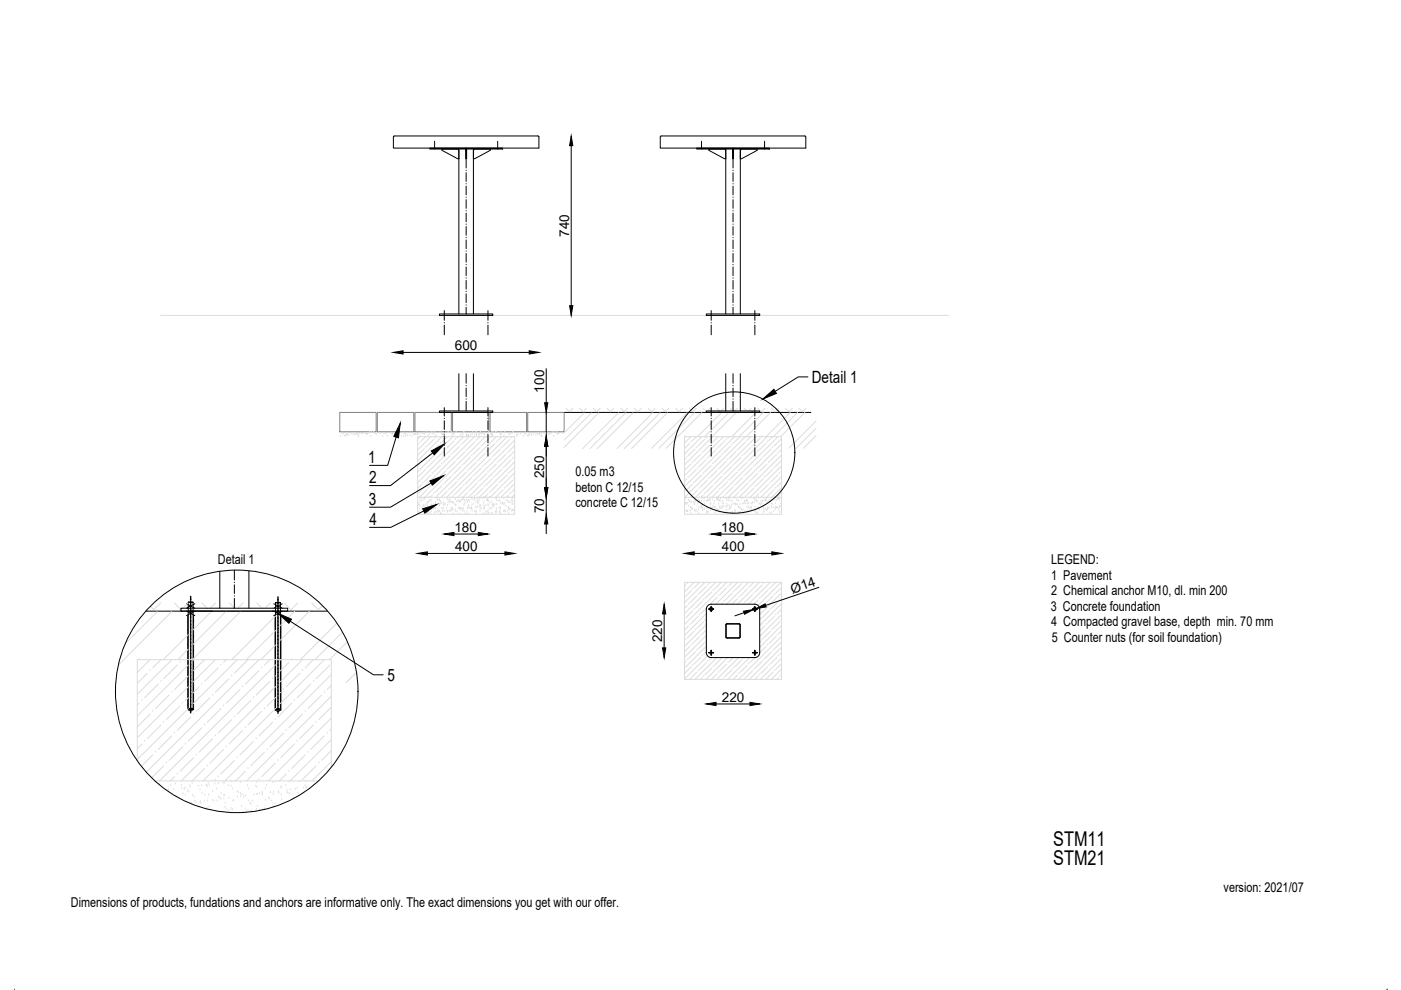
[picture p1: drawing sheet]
<svg xmlns="http://www.w3.org/2000/svg" width="297mm" height="210mm" viewBox="0 0 297 210" stroke-linecap="round" stroke-linejoin="round" font-family="sans-serif">
<!-- layer: 0 -->
<g fill="none" stroke="#dcdcdc" stroke-width=".21">
<path d="M88.8 94l-.3 .3M89.1 93.7h.1M89.1 98.4l-.6 .5M89.1 92.6l-.6 .5M89.3 98.1h.1M89.9 95.2l-1.4 1.4M90.2 94.9h.1M90.2 99.5l-1.4 1.5M90.2 92.6l-.9 .9M90.5 99.2h.1M91.1 96.3l-1.5 1.5M91.4 96.1h.1"/>
<path d="M91.4 92.6l-2.9 2.8M91.9 93.2l-1.4 1.4M92.2 92.9h.1M92.2 97.5l-1.4 1.4M92.5 97.2h.1M92.5 92.6h.1M93.1 94.3l-1.4 1.5M93.4 94h.1M93.4 98.7l-1.5 1.4M93.7 98.4h.1M93.7 92.6l-5.2 5.1M94.3 95.5l-1.5 1.4"/>
<path d="M94.5 95.2h.1M94.5 99.8l-1.4 1.4M94.8 99.5h.1M94.8 92.6l-1.1 1.1M95.4 96.6l-1.4 1.5M95.7 96.3h.1M96 92.6l-7.5 7.4M96.3 93.5l-1.5 1.4M96.6 93.2h.1M96.6 97.8l-1.5 1.4M96.9 97.5h.1M97.1 92.6l-.2 .3"/>
<path d="M97.4 94.6l-1.4 1.5M97.7 94.3h.1M97.7 98.9l-1.4 1.5M98 98.7h.1M98.3 92.6l-9.8 9.7M98.6 95.8l-1.5 1.4M98.9 95.5h.1M99.2 99.8h.1M99.4 92.6l-1.4 1.4M99.7 96.9l-1.4 1.5M100 96.6h.1M100.6 93.7l-1.4 1.5"/>
<path d="M100.6 92.6l-12.1 12.1M100.9 93.5h.1M100.9 98.1l-1.5 1.4M101.2 97.8h.1M101.8 94.9l-1.5 1.4M101.8 92.6l-.6 .6M102 94.6h.1M102 99.2l-1.4 1.5M102.3 98.9h.1M102.9 96.1l-1.4 1.4M102.9 92.6l-12.8 12.8M103.2 95.8h.1"/>
<path d="M103.8 92.9l-1.5 1.4M104.1 92.6h.1M104.1 97.2l-1.5 1.5M104.4 96.9h.1M104.9 94l-1.4 1.5M105.2 93.7h.1M105.2 98.4l-1.4 1.4M105.2 92.6l-12.8 12.8M105.5 98.1h.1M106.1 95.2l-1.5 1.4M106.4 94.9h.1M106.4 99.5l-1.5 1.5"/>
<path d="M106.4 92.6l-.9 .9M106.7 99.2h.1M107.2 96.3l-1.4 1.5M107.5 96.1h.1M107.5 92.6l-12.8 12.8M108.1 93.2l-1.4 1.4M108.4 92.9h.1M108.4 97.5l-1.4 1.4M108.7 97.2h.1M108.7 92.6h.1M109.1 93.3l-12.1 12.1M109.1 95.6l-9.8 9.8"/>
<path d="M109.1 97.9l-7.5 7.5M109.1 94.5l-1.3 1.3M109.1 96.8l-.1 .1M109.1 99.1l-1 1M145.3 92.6h.1M145.3 97.2l-.2 .2M145.6 96.9h.1M146.2 94l-1.1 1.1M146.5 93.7h.1M146.5 98.4l-1.4 1.3M146.5 92.6l-1.4 1.3M146.8 98.1h.1"/>
<path d="M147.3 95.2l-1.4 1.4M147.6 94.9h.1M147.6 99.5l-1.4 1.5M147.6 92.6l-.8 .9M147.9 99.2h.1M148.5 96.3l-1.4 1.5M148.8 96.1h.1M148.8 92.6l-3.7 3.6M149.4 93.2l-1.5 1.4M149.7 92.9h.1M149.7 97.5l-1.5 1.4M149.9 97.2h.1"/>
<path d="M149.9 92.6h.1M150.5 94.3l-1.4 1.5M150.8 94h.1M150.8 98.7l-1.4 1.4M151.1 98.4h.1M151.1 92.6l-6 6M151.7 95.5l-1.5 1.4M152 95.2h.1M152 99.8l-1.5 1.4M152.3 99.5h.1M152.3 92.6l-1.2 1.1M152.8 96.6l-1.4 1.5"/>
<path d="M153.1 96.3h.1M153.4 92.6l-8.3 8.3M153.7 93.5l-1.4 1.4M154 93.2h.1M154 97.8l-1.5 1.4M154.3 97.5h.1M154.6 92.6l-.3 .3M154.9 94.6l-1.5 1.5M155.1 94.3h.1M155.1 98.9l-1.4 1.5M155.4 98.7h.1M155.7 92.6l-10.6 10.6"/>
<path d="M156 95.8l-1.4 1.4M156.3 95.5h.1M156.6 99.8h.1M156.9 92.6l-1.5 1.4M157.2 96.9l-1.5 1.5M157.4 96.6h.1M158 93.7l-1.4 1.5M158 92.6l-12.8 12.8M158.3 93.5h.1M158.3 98.1l-1.4 1.4M158.6 97.8h.1M159.2 94.9l-1.5 1.4"/>
<path d="M159.2 92.6l-.6 .6M159.5 94.6h.1M159.5 99.2l-1.5 1.5M159.8 98.9h.1M160.3 96.1l-1.4 1.4M160.3 92.6l-12.8 12.8M160.6 95.8h.1M161.2 92.9l-1.4 1.4M161.5 92.6h.1M161.5 97.2l-1.5 1.5M161.8 96.9h.1M162.4 94l-1.5 1.5"/>
<path d="M162.6 93.7h.1M162.6 98.4l-1.4 1.4M162.6 92.6l-12.8 12.8M162.9 98.1h.1M163.5 95.2l-1.4 1.4M163.8 94.9h.1M163.8 99.5l-1.4 1.5M163.8 92.6l-.9 .9M164.1 99.2h.1M164.7 96.3l-1.5 1.5M165 96.1h.1M165 92.6l-12.9 12.8"/>
<path d="M165.5 93.2l-1.4 1.4M165.7 94.2l-11.3 11.2M165.7 96.5l-9 8.9M165.7 98.8l-6.7 6.6M165.7 95.3l-.5 .5M165.7 97.6l-1.3 1.3M165.7 99.9l-.2 .2M89.3 102.7l-.8 .8M89.6 102.4h.1M90.5 103.8l-1.4 1.5M90.8 103.6h.1M91.4 100.7l-1.5 1.4"/>
<path d="M91.7 100.4h.1M91.7 105l-.5 .4M91.9 104.7h.1M92.5 101.8l-1.4 1.5M92.8 101.5h.1M93.7 103l-1.5 1.4M94 102.7h.1M94.8 104.1l-1.3 1.3M95.1 103.8h.1M95.7 101l-1.4 1.4M96 100.7h.1M96 105.3l-.2 .1"/>
<path d="M96.3 105h.1M96.9 102.1l-1.5 1.5M97.1 101.8h.1M98 103.3l-1.4 1.4M98.3 103h.1M98.9 100.1l-1.5 1.4M99.2 104.4l-1.1 1M99.4 104.1h.1M100 101.2l-1.4 1.5M100.3 101h.1M100.6 105.3h.1M101.2 102.4l-1.5 1.4"/>
<path d="M101.5 102.1h.1M102.3 103.6l-1.4 1.4M102.6 103.3h.1M103.2 100.4l-1.4 1.4M103.5 100.1h.1M103.5 104.7l-.7 .7M103.8 104.4h.1M104.4 101.5l-1.5 1.5M104.6 101.2h.1M105.5 102.7l-1.4 1.4M105.8 102.4h.1M106.7 103.8l-1.5 1.5"/>
<path d="M107 103.6h.1M107.5 100.7l-1.4 1.4M107.8 100.4h.1M107.8 105l-.4 .4M108.1 104.7h.1M108.7 101.8l-1.5 1.5M109 101.5h.1M109.1 100.2l-5.2 5.2M109.1 102.6l-2.9 2.8M109.1 104.9l-.6 .5M109.1 103.7l-.7 .7M145.6 101.5l-.5 .5"/>
<path d="M145.9 101.2h.1M146.8 102.7l-1.5 1.4M147.1 102.4h.1M147.9 103.8l-1.4 1.5M148.2 103.6h.1M148.8 100.7l-1.5 1.4M149.1 100.4h.1M149.1 105l-.5 .4M149.4 104.7h.1M149.9 101.8l-1.4 1.5M150.2 101.5h.1M151.1 103l-1.4 1.4"/>
<path d="M151.4 102.7h.1M152.3 104.1l-1.4 1.3M152.5 103.8h.1M153.1 101l-1.4 1.4M153.4 100.7h.1M153.4 105.3l-.1 .1M153.7 105h.1M154.3 102.1l-1.5 1.5M154.6 101.8h.1M155.4 103.3l-1.4 1.4M155.7 103h.1M156.3 100.1l-1.4 1.4"/>
<path d="M156.6 104.4l-1 1M156.9 104.1h.1M157.4 101.2l-1.4 1.5M157.7 101h.1M158 105.3h.1M158.6 102.4l-1.4 1.4M158.9 102.1h.1M159.8 103.6l-1.5 1.4M160 103.3h.1M160.6 100.4l-1.4 1.4M160.9 100.1h.1M160.9 104.7l-.7 .7"/>
<path d="M161.2 104.4h.1M161.8 101.5l-1.5 1.5M162.1 101.2h.1M162.9 102.7l-1.4 1.4M163.2 102.4h.1M164.1 103.8l-1.5 1.5M164.4 103.6h.1M165 100.7l-1.5 1.4M165.2 100.4h.1M165.2 105l-.4 .4M165.5 104.7h.1M165.7 101.1l-4.4 4.3"/>
<path d="M165.7 103.4l-2.1 2M165.7 102.2l-1 1.1M29.5 139.9h.1M31.8 139.9l-2.7 2.7M34.1 139.9l-1.7 1.7M36.4 139.9l-7.3 7.3M38.7 139.9h.1M41.1 139.9l-.2 .1M43.4 139.9l-2.4 2.3M45.7 139.9l-4.8 4.7M48 139.9l-.6 .5M50.3 139.9l-9.4 9.3"/>
<path d="M52.6 139.9l-2.9 2.9M54.9 139.9l-23.9 23.8M57.2 139.9l-1.1 1.1M59.5 139.9h.1M61.8 139.9h.1M64.1 139.9l-4.6 4.7M66.5 139.9l-1.8 1.7M68.8 139.9l-9.3 9.3M145.4 135.6h.1M145.4 124.1l-.3 .2M145.7 123.8h.1M145.7 139.9h.1"/>
<path d="M145.7 128.4l-.6 .6M146 128.1h.1M146 132.7l-.9 .9M146.3 132.4h.1M146.3 137l-1.2 1.2M146.6 136.8h.1M146.6 125.2l-1.5 1.4M146.9 124.9h.1M146.9 129.5l-1.5 1.5M147.1 123.5l-2 2M147.1 129.2h.1M147.1 133.9l-1.4 1.4"/>
<path d="M147.4 133.6h.1M147.4 138.2l-1.4 1.4M147.7 137.9h.1M147.7 126.4l-1.4 1.4M148 126.1h.1M148 130.7l-1.4 1.4M148.3 123.5l-1.2 1.1M148.3 130.4h.1M148.3 135l-1.4 1.5M148.6 134.7h.1M148.6 139.3l-1.5 1.5M148.9 139.1h.1"/>
<path d="M148.9 127.5l-1.5 1.5M149.2 127.2h.1M149.2 131.8l-1.5 1.5M149.4 123.5l-4.3 4.3M149.5 131.6h.1M149.5 136.2l-1.5 1.4M149.7 135.9h.1M149.7 124.3l-1.4 1.5M149.8 130.1l-4.7 4.6M149.8 132.4l-4.7 4.6M149.8 134.7l-4.7 4.6M149.8 137l-4.7 4.7"/>
<path d="M149.8 131.3h-.1M149.8 133.6l-.9 .8M149.8 138.2l-.6 .6M149.8 128.9l-1.2 1.2M150 139.1l-4.9 4.9M150 124.1h.1M150.6 123.5l-.3 .3M150.8 139.4l-.5 .5M150.9 125.5l-1.4 1.4M151.2 125.2h.1M151.8 123.5l-6.7 6.6M152 139.4l-4.6 4.6"/>
<path d="M152.1 126.6l-1.5 1.5M152.3 126.4h.1M152.9 123.5l-1.4 1.4M152.9 139.6l-1.4 1.5M153.2 127.8l-.3 .3M153.5 127.5h.1M154.1 123.5l-9 8.9M154.1 124.6l-1.5 1.5M154.3 139.4l-4.6 4.6M154.4 124.3h.1M155.2 123.5l-.6 .6M155.2 125.8l-1.4 1.4"/>
<path d="M155.4 139.4l-.8 .8M155.5 125.5h.1M156.4 123.5l-4.7 4.6M156.4 126.9l-1.2 1.2M156.6 139.4l-4.6 4.6M156.7 126.6h.1M157.2 123.8l-1.4 1.4M157.2 139.9l-1.4 1.5M157.5 139.6h.1M157.5 128.1h.1M157.8 127.8h.1M158.4 124.9l-1.4 1.5"/>
<path d="M158.7 123.5l-4.6 4.6M158.7 124.6h.1M158.9 139.4l-4.6 4.6M159.6 126.1l-1.5 1.4M159.8 123.5l-.8 .8M159.8 125.8h.1M160.1 139.4l-1.1 1.1M160.7 127.2l-.9 .9M161 123.5l-4.6 4.6M161 126.9h.1M161.3 131.3h.1M161.3 135.9l-.2 .2"/>
<path d="M161.6 135.6h.1M161.6 124.1l-1.5 1.4M161.9 123.8h.1M161.9 139.9h.1M161.9 128.4l-.8 .8M162.2 128.1h.1M162.2 132.7l-1.1 1.1M162.4 132.4h.1M162.4 137l-1.3 1.4M162.7 136.8h.1M162.7 125.2l-1.4 1.4M163 124.9h.1"/>
<path d="M163 129.5l-1.4 1.5M163.3 123.5l-4.6 4.6M163.3 129.2h.1M163.3 133.9l-1.4 1.4M163.6 133.6h.1M163.6 138.2l-1.4 1.4M163.9 137.9h.1M163.9 126.4l-1.5 1.4M164.2 126.1h.1M164.2 130.7l-1.5 1.4M164.5 123.5l-1.2 1.1M164.5 130.4h.1"/>
<path d="M164.5 135l-1.5 1.5M164.8 134.7h.1M164.8 139.3l-1.5 1.5M165 139.1h.1M165 127.5l-1.4 1.5M165.3 127.2h.1M165.3 131.8l-1.4 1.5M165.6 123.5l-4.9 4.9M165.6 131.6h.1M165.6 136.2l-1.4 1.4M165.7 125.7l-4.6 4.6M165.7 128l-4.6 4.6"/>
<path d="M165.7 130.3l-4.6 4.6M165.7 132.6l-4.6 4.7M165.7 134.9l-9.1 9.1M165.7 137.2l-6.8 6.8M165.7 139.6l-4.5 4.4M165.7 124.5l-1.2 1.3M165.7 126.9h-.1M165.7 129.2l-.9 .9M165.7 133.8l-.7 .6M165.7 138.4l-.4 .4M29.5 149.1l-.4 .4M30.1 148.5h.1"/>
<path d="M30.1 157.8l-1 .9M30.7 157.2h.1M31.2 142.8l-2.1 2.1M31.8 142.2h.1M31.8 151.4l-2.7 2.7M32.4 150.8h.1M33 159.5h.1M33.5 145.1l-2.8 2.8M34.1 144.5h.1M34.1 153.7l-2.9 2.9M34.7 153.1h.1M35.9 147.4l-2.9 2.9"/>
<path d="M36.4 146.8h.1M36.4 156l-2.9 2.9M37 155.5h.1M37.6 141l-2.9 2.9M38.2 140.4h.1M38.2 149.7l-2.9 2.9M38.7 149.1h.1M38.7 158.3l-2.8 2.9M39.3 157.8h.1M39.9 143.3l-2.9 2.9M39.9 141l-10.8 10.8M39.9 145.6l-10.8 10.8"/>
<path d="M39.9 147.9l-.6 .6M39.9 150.2l-10.8 10.8M40.5 152l-2.9 2.9M41 151.4h.1M42.2 145.6l-1.3 1.3M42.8 145.1h.1M42.8 154.3l-2.9 2.9M43.4 153.7h.1M44.5 147.9l-2.9 2.9M45.1 147.4h.1M45.1 156.6l-2.9 2.9M45.7 156h.1"/>
<path d="M46.2 141.6l-2.8 2.9M46.8 141h.1M46.8 150.3l-2.9 2.8M47.4 149.7h.1M47.4 158.9l-2.9 2.9M48 158.3h.1M48.6 143.9l-2.9 2.9M49.1 143.3h.1M49.1 152.6l-2.9 2.9M49.7 152h.1M50.9 146.2l-2.9 2.9M51.4 145.6h.1"/>
<path d="M51.4 154.9l-2.8 2.9M52 154.3h.1M53.2 148.5l-2.9 2.9M53.7 147.9h.1M53.7 157.2l-2.8 2.9M54.3 156.6h.1M54.9 142.2l-2.9 2.9M55.5 141.6h.1M55.5 150.8l-2.9 2.9M56.1 150.3h.1M56.1 159.5l-2.9 2.9M56.6 158.9h.1"/>
<path d="M57.2 144.5l-2.9 2.9M57.8 143.9h.1M57.8 153.1l-2.9 2.9M58.4 152.6h.1M58.4 141l-24.6 24.6M58.4 145.6l-20 20M58.4 150.2l-15.3 15.4M58.4 143.3h.1M58.4 147.9l-1.8 1.8M59.5 146.8v.1M60.1 146.2h.1M60.1 155.5l-2.9 2.8"/>
<path d="M60.7 154.9h.1M61.3 140.4l-1.8 1.8M61.8 149.1l-2.9 2.9M62.4 148.5h.1M62.4 157.8l-2.9 2.8M63 157.2h.1M63.6 142.8l-2.9 2.8M64.1 142.2h.1M64.1 151.4l-2.8 2.9M64.7 150.8h.1M65.3 159.5h.1M65.9 145.1l-2.9 2.8"/>
<path d="M66.4 144.5h.1M66.4 153.7l-2.8 2.9M67 153.1h.1M68.2 147.4l-2.9 2.9M68.8 146.8h.1M68.8 156l-2.9 2.9M69.3 155.5h.1M69.9 141l-2.9 2.9M70.2 143l-22.5 22.6M70.2 147.6l-17.9 18M70.2 152.2l-13.3 13.4M70.2 156.8l-8.7 8.8"/>
<path d="M70.2 145.3l-.9 .9M70.2 149.9l-2.6 2.7M70.2 154.5l-.3 .4M70.2 159.2l-2 2M145.4 140.2l-.3 .3M146.6 141.4l-1.5 1.4M146.9 141.1h.1M147.7 142.5l-1.4 1.5M148 142.2h.1M148.9 143.7l-.4 .3M149.2 143.4h.1M149.7 140.5l-1.4 1.4"/>
<path d="M150 140.2h.1M150.9 141.7l-1.4 1.4M151.2 141.4h.1M152.1 142.8l-1.3 1.2M152.3 142.5h.1M153.2 144h-.1M153.5 143.7h.1M154.1 140.8l-1.5 1.4M154.4 140.5h.1M155.2 141.9l-1.4 1.5M155.5 141.7h.1M156.4 143.1l-1 .9"/>
<path d="M156.7 142.8h.1M157.8 144h.1M158.4 141.1l-1.4 1.4M158.7 140.8h.1M159.6 142.2l-1.5 1.5M159.8 141.9h.1M160.7 143.4l-.6 .6M161 143.1h.1M161.6 140.2l-1.5 1.5M162.7 141.4l-1.4 1.4M163 141.1h.1M163.9 142.5l-1.5 1.5"/>
<path d="M164.2 142.2h.1M165 143.7l-.3 .3M165.3 143.4h.1M165.7 141.9l-2.2 2.1M165.7 140.7l-1.2 1.2M165.7 143l-.1 .1M32.4 160.1l-2.4 2.4M34.7 162.4l-2.5 2.5M35.3 161.8h.1M37 164.7l-.9 .9M37.6 164.1h.1M41 160.6l-2.8 2.9"/>
<path d="M41.6 160.1h.1M43.4 163l-2.7 2.6M43.9 162.4h.1M45.7 165.3l-.3 .3M46.2 164.7h.1M49.7 161.2l-2.9 2.9M50.3 160.6h.1M52 163.5l-2 2.1M52.6 163h.1M54.9 165.3h.1M58.4 161.8l-2.9 2.9M58.9 161.2h.1"/>
<path d="M60.7 164.1l-1.5 1.5M61.3 163.5h.1M64.7 160.1l-2.9 2.9M67 162.4l-2.9 2.9M67.6 161.8h.1M70.2 161.5l-4.1 4.1"/>
</g>
<!-- layer: SRAFY -->
<g fill="none" stroke="#dcdcdc" stroke-width=".21">
<path d="M72.2 92.6h.1M72.6 91.8h.1M72.7 92.1h.1M72.7 91.9h.1M73.1 92.5h.1M73.3 92.4h.1M73.4 91.9h.1M73.4 92.4h.1M73.7 92.1h.1M74 92.3h.1M74.4 92h.1M74.9 92.2h.1"/>
<path d="M75.2 92.2h.1M75.3 91.9h.1M75.5 91.9h.1M75.7 92.1h.1M75.9 92.5h.1M76 92.6h.1M76.2 92h.1M76.6 92h.1M77 91.9h.1M77.5 91.9h.1M77.8 92.1h.1M77.8 92h.1"/>
<path d="M77.9 91.9h.1M78 92h.1M78.4 91.8h.1M78.6 92.5h.1M78.7 91.7h.1M79.2 91.6h.1M79.5 91.9h.1M79.6 92h.1M79.8 92.1h.1M80.5 92h.1M81.2 92.6h.1M81.3 91.9h.1"/>
<path d="M81.6 91.9h.1M81.8 92.1h.1M82.2 92.6h.1M83 92h.1M83.1 92h.1M83.3 92.1h.1M83.6 91.9h.1M83.9 92.1h.1M83.9 92.5h.1M84.7 91.9h.1M85.1 92.6h.1M85.6 92.5h.1"/>
<path d="M85.6 91.9h.1M85.8 92h.1M85.9 92.1h.1M86 92.4h.1M86.3 92.4h.1M86.4 91.9h.1M86.9 92.3h.1M87.3 92.5h.1M87.7 91.9h.1M87.8 92.2h.1M87.9 92.1h.1M88.1 92.2h.1"/>
<path d="M88.1 91.9h.1M88.4 92.1h.1M88.5 92.2h.1M88.6 92.1h.1M89 92.5h.1M89.5 92h.1M89.7 91.9h.1M89.9 91.9h.1M89.9 91.8h.1M90 92.1h.1M90.4 91.9h.1M90.5 91.6h.1"/>
<path d="M90.7 92.5h.1M91.1 92.1h.1M91.3 91.7h.1M91.6 91.8h.1M91.6 91.7h.1M91.7 91.9h.1M92 92.1h.1M92.2 91.6h.1M92.5 92.4h.1M93.3 91.8h.1M93.7 92.1h.1M93.8 91.9h.1"/>
<path d="M93.8 92.2h.1M94 92.1h.1M94.2 92.4h.1M95 91.7h.1M95.6 91.6h.1M95.7 91.7h.1M95.8 91.9h.1M95.9 92.4h.1M96.1 92.1h.1M96.3 92.2h.1M96.7 91.7h.1M97.6 92.3h.1"/>
<path d="M97.8 91.9h.1M98 92.5h.1M98.1 92.1h.1M98.3 91.6h.1M98.4 91.7h.1M98.9 92.4h.1M98.9 92.2h.1M99.1 92.3h.1M99.3 92.4h.1M99.3 92.3h.1M99.8 92.3h.1M99.9 91.9h.1"/>
<path d="M100.1 92.1h.1M100.2 91.7h.1M100.7 92.2h.1M100.9 91.6h.1M101 92.3h.1M101 92.2h.1M101 91.8h.1M101.5 92.1h.1M101.6 92.3h.1M101.9 91.6h.1M101.9 91.9h.1M102.2 92.1h.1"/>
<path d="M102.4 92h.1M102.8 92.3h.1M102.8 91.9h.1M103.3 91.9h.1M103.5 91.7h.1M103.6 91.6h.1M103.9 91.9h.1M104.2 91.7h.1M104.2 92.3h.1M104.2 92.1h.1M104.3 92.4h.1M104.5 92.2h.1"/>
<path d="M104.5 91.7h.1M105.1 91.6h.1M105.3 91.6h.1M106 91.9h.1M106.1 92.2h.1M106.2 91.7h.1M106.2 92.1h.1M106.3 91.8h.1M106.8 92.4h.1M107 91.6h.1M107.9 92.2h.1M108 91.9h.1"/>
<path d="M108.3 92.1h.1M108.7 91.6h.1M108.8 91.8h.1M109.5 92.4h.1M109.6 92.5h.1M109.6 92.2h.1M110 91.9h.1M110.3 92.1h.1M110.9 92.5h.1M111.3 92.2h.1M111.4 91.8h.1M111.5 91.9h.1"/>
<path d="M111.8 92.4h.1M112.1 91.9h.1M112.1 92.4h.1M112.2 92.4h.1M112.3 92.1h.1M112.7 92.3h.1M113.1 92.1h.1M113.6 92.2h.1M113.9 92.1h.1M114.1 91.9h.1M114.4 92.1h.1M114.5 92.1h.1"/>
<path d="M114.7 92.5h.1M114.8 92.1h.1M114.8 92.6h.1M115.3 92h.1M115.7 91.9h.1M116.1 91.9h.1M116.2 91.8h.1M116.4 92h.1M116.4 92.1h.1M116.7 91.9h.1M116.8 92h.1M117.1 91.7h.1"/>
<path d="M117.4 92.5h.1M117.4 91.7h.1M118 91.6h.1M118.2 91.9h.1M118.2 92h.1M118.4 92h.1M119.3 91.9h.1M119.6 87.6h.1M120 86.6l.7 .7 .7-.7M122.9 86.6l.7 .7 .7-.7M123.8 87.6l-4.2 4.2M125.4 87.6l-5.8 5.7"/>
<path d="M125.8 86.6l.7 .7 .7-.7M126.9 87.6l-7.3 7.3M128.7 86.6l.7 .7 .8-.7M131.1 87.5l-7.6 7.6M131.6 86.6l.7 .7 .8-.7M132.7 87.5l-7.6 7.6M134.2 87.5l-7.6 7.6M134.5 86.6l.7 .7 .8-.7M137.4 86.6l.8 .7 .7-.7M138.4 87.5l-7.6 7.6M139.9 87.5l-7.5 7.6M140.3 86.6l.8 .7 .7-.7"/>
<path d="M141.5 87.5l-7.6 7.6M143.2 86.6l.8 .7 .7-.7M145.7 87.5l-7.6 7.6M146.2 86.6l.7 .7 .7-.7M147.2 87.5l-7.5 7.6M148.8 87.5l-7.6 7.6M149.1 86.6l.7 .7 .7-.7M152 86.6l.7 .7 .7-.7M153 87.5l-5.1 5.1M154.5 87.5l-5.1 5.1M154.9 86.6l.7 .7 .7-.7M156.1 87.5l-5.1 5.1"/>
<path d="M157.8 86.6l.7 .7 .7-.7M160.3 87.5l-5.2 5.1M160.7 86.6l.7 .7 .8-.7M161.8 87.5l-5.1 5.1M163.4 87.5l-5.2 5.1M163.6 86.6l.7 .7 .8-.7M166.5 86.6l.7 .7 .8-.7M167.6 87.5l-5.2 5.1M169.1 87.5l-5.1 5.1M169.4 86.6l.8 .7 .7-.7M170.6 87.4l-5.1 5.2M173 89.3l-5.7 5.7"/>
<path d="M173 90.8l-4.2 4.2M173 92.4l-2.7 2.6M88.8 107h.1M88.8 108.6h.1M88.8 106.7h.1M88.9 107.4h.1M88.9 107.9h.1M88.9 107.1h.1M89 106.1h.1M89.1 105.7h.1M89.3 106.3h.1M89.4 107.7h.1"/>
<path d="M89.5 105.7h.1M89.6 107.8h.1M89.7 106h.1M89.7 107.3h.1M89.8 107.3h.1M89.8 108.5h.1M89.9 108h.1M90 105.6h.1M90.1 105.9h.1M90.1 107.3h.1M90.1 108.3h.1M90.2 108.4h.1"/>
<path d="M90.3 107h.1M90.3 108.9h.1M90.6 106.6h.1M90.6 107.2h.1M90.6 107.9h.1M90.7 108.9h.1M90.7 106.5h.1M90.8 108.9h.1M90.8 108.6h.1M90.8 106.6h.1M90.9 105.5h.1M91.1 106.1h.1"/>
<path d="M91.2 108.8h.1M91.4 106.3h.1M91.4 106h.1M91.4 107.1h.1M91.4 107.3h.1M91.5 108.5h.1M91.5 107.1h.1M91.6 107.8h.1M91.8 107h.1M91.9 108h.1M92.1 107.7h.1M92.1 108.7h.1"/>
<path d="M92.2 107.8h.1M92.3 106.6h.1M92.3 107h.1M92.4 107.8h.1M92.4 107h.1M92.4 108.7h.1M92.7 105.9h.1M92.8 108.3h.1M92.8 106h.1M92.9 108.6h.1M93 108.6h.1M93.1 106.1h.1"/>
<path d="M93.2 105.9h.1M93.2 107.2h.1M93.2 108.5h.1M93.3 106.9h.1M93.4 106.5h.1M93.4 106.3h.1M93.4 108.9h.1M93.5 109h.1M93.6 106.8h.1M93.6 107.8h.1M93.9 108.5h.1M93.9 108h.1"/>
<path d="M94 106.6h.1M94 107.9h.1M94 107.1h.1M94.1 106.7h.1M94.1 107.2h.1M94.2 108.4h.1M94.4 106.9h.1M94.7 107.7h.1M94.7 108.4h.1M94.9 105.9h.1M94.9 107.2h.1M94.9 108.6h.1"/>
<path d="M94.9 108.4h.1M95 106.6h.1M95.2 106.1h.1M95.3 105.9h.1M95.4 106.6h.1M95.4 108.3h.1M95.4 106.3h.1M95.5 108.4h.1M95.6 108.2h.1M95.7 107.8h.1M95.7 106.5h.1M95.8 107.8h.1"/>
<path d="M95.9 106.5h.1M96 107.9h.1M96 108.2h.1M96 106.5h.1M96.1 109h.1M96.1 106.6h.1M96.4 106.9h.1M96.5 108.1h.1M96.5 105.9h.1M96.6 107.2h.1M96.6 108.4h.1M96.7 107.2h.1"/>
<path d="M96.8 106.4h.1M96.9 108.6h.1M97.1 106.3h.1M97.2 106.1h.1M97.3 107.8h.1M97.4 108h.1M97.4 107.9h.1M97.5 106.5h.1M97.5 106.3h.1M97.5 107.8h.1M97.5 109h.1M97.6 106.3h.1"/>
<path d="M97.7 107.8h.1M97.7 108h.1M98 106h.1M98 107.9h.1M98 108.4h.1M98.1 106.1h.1M98.2 107.9h.1M98.3 105.9h.1M98.3 107.1h.1M98.4 108.4h.1M98.5 106.9h.1M98.5 106.2h.1"/>
<path d="M98.6 106.6h.1M98.7 109h.1M98.9 106.1h.1M99 108.6h.1M99.1 106.5h.1M99.1 107.8h.1M99.2 107.8h.1M99.2 109h.1M99.2 106.1h.1M99.3 107.2h.1M99.4 106h.1M99.4 107.3h.1"/>
<path d="M99.5 107.7h.1M99.5 106.3h.1M99.7 107.8h.1M100 107.8h.1M100 107.7h.1M100 105.8h.1M100 107.9h.1M100 105.5h.1M100 107.1h.1M100.1 108.4h.1M100.3 105.9h.1M100.5 106.9h.1"/>
<path d="M100.6 106h.1M100.6 105.9h.1M100.6 108.4h.1M100.8 108.5h.1M100.9 107.5h.1M100.9 106.5h.1M100.9 107.7h.1M101 109h.1M101 108.6h.1M101.2 105.8h.1M101.2 107.5h.1M101.3 106.1h.1"/>
<path d="M101.3 106.6h.1M101.4 106.7h.1M101.5 106.3h.1M101.7 105.8h.1M101.7 107.1h.1M101.8 107.4h.1M101.8 108.4h.1M101.8 107.8h.1M101.9 107.2h.1M102 105.7h.1M102.1 107.9h.1M102.4 109h.1"/>
<path d="M102.4 105.7h.1M102.5 106.9h.1M102.6 105.5h.1M102.6 107.8h.1M102.6 106.4h.1M102.6 107.7h.1M102.6 107.3h.1M102.7 108.9h.1M102.7 108h.1M102.9 105.6h.1M103 107.3h.1M103 108.6h.1"/>
<path d="M103.2 106h.1M103.2 108.9h.1M103.3 108.5h.1M103.3 106.1h.1M103.3 106.2h.1M103.4 105.8h.1M103.5 107h.1M103.5 107.2h.1M103.5 108.3h.1M103.6 106.3h.1M103.6 108.9h.1M103.8 105.5h.1"/>
<path d="M103.8 107.8h.1M103.9 106.7h.1M104.1 107.9h.1M104.1 108.8h.1M104.3 106.4h.1M104.3 107.7h.1M104.4 109h.1M104.4 107.1h.1M104.6 106.9h.1M104.6 107.3h.1M104.7 107.4h.1M104.7 107h.1"/>
<path d="M105 108.7h.1M105.1 108.6h.1M105.2 105.8h.1M105.2 105.5h.1M105.2 107h.1M105.2 108.3h.1M105.2 107.9h.1M105.3 107h.1M105.3 105.6h.1M105.3 106.1h.1M105.3 108.6h.1M105.6 106.3h.1"/>
<path d="M105.8 107.8h.1M105.9 106.1h.1M105.9 108.6h.1M105.9 108.5h.1M106 108.6h.1M106 106.4h.1M106.1 107.6h.1M106.1 108.9h.1M106.1 107.9h.1M106.2 106.8h.1M106.5 106.8h.1M106.5 106.7h.1"/>
<path d="M106.6 106.9h.1M106.6 106.8h.1M106.8 108.5h.1M106.8 105.8h.1M106.9 107h.1M106.9 108.3h.1M107 106.7h.1M107.1 108.4h.1M107.1 108.6h.1M107.2 107.3h.1M107.4 106.1h.1M107.6 106.3h.1"/>
<path d="M107.6 108.3h.1M107.7 106.4h.1M107.8 107.6h.1M107.8 108.9h.1M107.8 105.5h.1M107.9 107.9h.1M107.9 107.7h.1M107.9 106.6h.1M108 108h.1M108.2 107.9h.1M108.3 106.6h.1M108.5 106.1h.1"/>
<path d="M108.5 108.2h.1M108.5 108.6h.1M108.6 105.7h.1M108.6 106.2h.1M108.6 106.9h.1M108.6 107h.1M108.7 108.2h.1M108.8 106.5h.1M108.9 108.2h.1M145.2 106.8h.1M145.2 106.9h.1M145.3 106.7h.1"/>
<path d="M145.4 105.8h.1M145.5 106.8h.1M145.5 107.1h.1M145.5 108.4h.1M145.5 108.3h.1M145.8 108.5h.1M145.8 106.7h.1M145.8 108.4h.1M146 106h.1M146 107.3h.1M146.3 106.2h.1M146.3 106.4h.1"/>
<path d="M146.4 108.3h.1M146.4 107.7h.1M146.4 108.9h.1M146.5 107.7h.1M146.6 106.6h.1M146.7 105.5h.1M146.7 107.9h.1M146.8 108h.1M146.8 107.9h.1M147 106.5h.1M147.2 105.8h.1M147.2 107h.1"/>
<path d="M147.2 108.2h.1M147.3 106.9h.1M147.3 108.3h.1M147.3 106.1h.1M147.4 108.5h.1M147.4 106.2h.1M147.5 106.5h.1M147.6 108.2h.1M147.8 108.5h.1M148 106.7h.1M148 106.4h.1M148 106h.1"/>
<path d="M148.1 107.7h.1M148.1 108.9h.1M148.1 108.1h.1M148.3 106.2h.1M148.4 106.4h.1M148.6 107.7h.1M148.6 107.3h.1M148.7 106.3h.1M148.8 107.5h.1M148.8 107.9h.1M148.9 105.7h.1M148.9 107h.1"/>
<path d="M149 108.3h.1M149 108h.1M149.3 105.5h.1M149.3 106.2h.1M149.3 106.8h.1M149.3 108h.1M149.3 107.9h.1M149.4 105.7h.1M149.8 106.3h.1M149.8 107.6h.1M149.8 108.5h.1M149.9 108.9h.1"/>
<path d="M149.9 107.9h.1M150 106.2h.1M150 108.6h.1M150.1 106h.1M150.1 108.7h.1M150.2 106.1h.1M150.3 106.2h.1M150.5 106.1h.1M150.6 105.7h.1M150.6 107.7h.1M150.6 106.8h.1M150.6 107h.1"/>
<path d="M150.7 108.3h.1M150.7 106.9h.1M150.8 107.7h.1M150.9 107.8h.1M151 106h.1M151.1 107.7h.1M151.3 107.4h.1M151.3 106.8h.1M151.5 106.3h.1M151.5 107.6h.1M151.6 108.8h.1M151.6 107.6h.1"/>
<path d="M151.9 108.5h.1M151.9 105.6h.1M151.9 105.9h.1M151.9 108h.1M152.1 108.1h.1M152.1 106h.1M152.3 105.9h.1M152.3 105.7h.1M152.4 106.2h.1M152.4 106.9h.1M152.4 108.2h.1M152.5 107.5h.1"/>
<path d="M152.6 106.2h.1M152.6 107.7h.1M152.6 108.6h.1M152.7 106.3h.1M152.8 105.8h.1M152.9 107.5h.1M152.9 107.8h.1M153.2 106.3h.1M153.2 107.6h.1M153.2 108.9h.1M153.3 106.8h.1M153.4 106.8h.1"/>
<path d="M153.4 107.4h.1M153.7 105.7h.1M153.9 108.5h.1M153.9 107.4h.1M154 109h.1M154 107.5h.1M154 105.7h.1M154.1 106.9h.1M154.1 108.2h.1M154.1 106h.1M154.3 107.3h.1M154.4 106.2h.1"/>
<path d="M154.5 105.6h.1M154.6 108.1h.1M154.6 107.2h.1M154.7 105.7h.1M154.7 107.7h.1M154.9 108.9h.1M154.9 106.3h.1M154.9 107.8h.1M155 107.5h.1M155 108.8h.1M155.2 107.2h.1M155.2 106.3h.1"/>
<path d="M155.2 108.8h.1M155.2 108.6h.1M155.4 108.8h.1M155.4 106.8h.1M155.7 105.7h.1M155.8 108.8h.1M155.8 106.9h.1M155.8 108.2h.1M155.9 106.8h.1M155.9 108.5h.1M156 107h.1M156.2 106h.1"/>
<path d="M156.4 107h.1M156.4 106.2h.1M156.6 107.5h.1M156.6 106.2h.1M156.6 108.7h.1M156.7 107.5h.1M156.7 107.7h.1M156.7 108.8h.1M156.9 106.9h.1M157 107.8h.1M157 108.6h.1M157.2 105.7h.1"/>
<path d="M157.2 108.1h.1M157.3 108.2h.1M157.4 106.8h.1M157.5 105.6h.1M157.5 108.5h.1M157.5 106.9h.1M157.6 108.1h.1M157.8 106.8h.1M157.8 106.3h.1M157.9 108.7h.1M158 106.4h.1M158 108.5h.1"/>
<path d="M158.1 106.8h.1M158.2 106h.1M158.3 106.3h.1M158.3 107.5h.1M158.4 108.8h.1M158.4 108.4h.1M158.5 106.2h.1M158.5 106.9h.1M158.7 106.7h.1M158.7 107.7h.1M158.7 108.4h.1M159 107.8h.1"/>
<path d="M159.2 107.5h.1M159.2 105.6h.1M159.2 106.8h.1M159.3 108.3h.1M159.3 108.1h.1M159.3 107.6h.1M159.5 106.8h.1M159.6 106.6h.1M159.8 105.7h.1M159.9 108.1h.1M159.9 106.5h.1M159.9 105.8h.1"/>
<path d="M160 108.5h.1M160.1 106.2h.1M160.1 107.5h.1M160.2 108.7h.1M160.2 108.2h.1M160.2 106h.1M160.4 106.5h.1M160.5 106.3h.1M160.5 108.2h.1M160.5 106.2h.1M160.5 108.7h.1M160.6 108.8h.1"/>
<path d="M160.8 107.7h.1M160.9 105.6h.1M160.9 106.8h.1M160.9 108.1h.1M161 108.1h.1M161 107.8h.1M161.1 106.9h.1M161.3 107h.1M161.3 106.4h.1M161.5 106.8h.1M161.7 106.3h.1M161.8 106.2h.1"/>
<path d="M161.8 107.4h.1M161.8 107.6h.1M161.9 108.7h.1M161.9 108h.1M162 108.5h.1M162.2 106.2h.1M162.3 107.9h.1M162.3 106h.1M162.4 105.8h.1M162.5 108.2h.1M162.5 106.2h.1M162.6 108.3h.1"/>
<path d="M162.6 105.5h.1M162.7 106.8h.1M162.7 108h.1M162.8 107.8h.1M162.8 107.6h.1M163.1 106.1h.1M163.1 107.8h.1M163.1 106.4h.1M163.2 108.8h.1M163.2 106.5h.1M163.4 106.1h.1M163.5 106.2h.1"/>
<path d="M163.5 107.4h.1M163.5 108.7h.1M163.5 106.8h.1M163.7 107.7h.1M163.8 107h.1M163.9 106h.1M164 107.7h.1M164.1 108.5h.1M164.3 106h.1M164.3 105.5h.1M164.4 106.8h.1M164.4 108h.1"/>
<path d="M164.4 107.6h.1M164.5 107.6h.1M164.6 107.7h.1M164.6 106.2h.1M164.8 105.9h.1M164.8 107.6h.1M165.1 105.8h.1M165.1 107.8h.1M165.1 108.2h.1M165.2 105.8h.1M165.2 105.9h.1M165.2 106.1h.1"/>
<path d="M165.3 107.4h.1M165.3 108.6h.1M165.4 107.5h.1M165.6 106.8h.1M165.7 105.8h.1M33.3 129.7l-6.7 6.8M34.1 127.8l-1.5 1.5-.7-.8M36.4 129.7l-11.3 11.3M37 127.8l1.4 1.4M39.9 127.8l-1.1 1.2M39.9 134.6l-5.3 5.3M39.9 137.7l-2.2 2.2"/>
<path d="M42.8 127.8l1.1 1.2M44.8 129.7l-3.9 3.8M45.7 127.8l-1.1 1.2M47.9 129.7l-7 6.9M48.6 127.8l1.1 1.2M51 129.7l-10.1 10M51.5 127.8l-1.1 1.2M54.4 127.8l1.2 1.2M57.3 127.8l-1.1 1.2M58.4 130.6l-9.3 9.3M58.4 133.7l-6.2 6.2M58.4 136.8l-3.1 3.1"/>
<path d="M60.3 127.8l1.4 1.5 1.5-1.5M62.5 129.6l-3 3.1M65.6 129.6l-6.1 6.1M66.1 127.8l1.4 1.5 .9-.9M71.4 132.1l-7.7 7.8M72.6 134l-5.8 5.9M73.7 136.1l-3.9 3.8M75.6 142.5l-2.2 2.2M33.9 166.2h.1M35.6 167.5h.1M35.7 167.5h.1M36.2 166.6h.1"/>
<path d="M36.8 167.4h.1M37.2 166.2h.1M37.3 168.8h.1M38.5 166.5h.1M38.6 167.2h.1M38.8 168.2h.1M39.1 167.4h.1M39.2 167.1h.1M39.3 168.6h.1M39.8 167.7h.1M40 167.9h.1M40.2 166.6h.1"/>
<path d="M40.3 166.9h.1M40.4 170.3h.1M40.7 166.1h.1M40.8 168.6h.1M41.2 169h.1M41.3 169.9h.1M41.5 170.1h.1M42.1 166.7h.1M42.4 167.4h.1M42.5 170.2h.1M42.5 169.9h.1M42.7 170.4h.1"/>
<path d="M42.8 166.6h.1M42.8 168.2h.1M43.3 169.9h.1M43.4 168.6h.1M43.7 166.6h.1M43.8 166.5h.1M43.8 171.4h.1M43.9 171.5h.1M43.9 166.8h.1M44 169.8h.1M44.2 166.1h.1M44.2 168.6h.1"/>
<path d="M44.3 166.6h.1M44.3 171.1h.1M45 169.7h.1M45.1 167.8h.1M45.4 169.9h.1M45.6 166.2h.1M45.9 167.3h.1M46 169.8h.1M46.3 166.1h.1M46.4 169h.1M46.6 169.2h.1M46.8 169.4h.1"/>
<path d="M46.9 168.2h.1M47.3 166h.1M47.5 168.6h.1M47.5 169.4h.1M47.5 166.1h.1M47.6 168.6h.1M47.7 171.1h.1M47.8 170.3h.1M47.9 165.6h.1M48 171.5h.1M48.4 166.6h.1M48.5 171.9h.1"/>
<path d="M48.5 169.2h.1M49 166.7h.1M49.1 171.5h.1M49.1 165.8h.1M49.3 171.7h.1M49.4 167.3h.1M49.4 169.8h.1M49.8 165.7h.1M50.3 167.9h.1M50.3 169h.1M50.5 168.1h.1M51 168.2h.1"/>
<path d="M51 168.9h.1M51 166h.1M51.1 168.5h.1M51.2 171h.1M51.5 172.2h.1M51.5 168.6h.1M51.7 169.1h.1M52 171.5h.1M52.1 168.8h.1M52.2 172.1h.1M52.5 166.6h.1M52.6 171.8h.1"/>
<path d="M52.7 167.3h.1M52.8 169.8h.1M53 170.3h.1M53.2 170.5h.1M53.3 172h.1M53.5 169.8h.1M53.8 168.5h.1M54.2 166.7h.1M54.4 171.6h.1M54.5 165.9h.1M54.5 166.9h.1M54.5 168.4h.1"/>
<path d="M54.6 171h.1M55 171.7h.1M55 168.2h.1M55.6 168.3h.1M55.6 168.6h.1M55.6 168h.1M55.7 171.7h.1M56.1 171.5h.1M56.2 167.1h.1M56.3 169.7h.1M56.5 166.6h.1M56.9 169.2h.1"/>
<path d="M57.1 169.4h.1M57.3 168.1h.1M57.6 169.8h.1M57.8 165.9h.1M57.9 168.5h.1M58 171h.1M58 168h.1M58.3 170.4h.1M58.4 165.8h.1M59.1 167.8h.1M59.1 168.2h.1M59.5 166.8h.1"/>
<path d="M59.6 167.1h.1M59.7 168.6h.1M59.7 169.6h.1M60.6 166.6h.1M60.8 168h.1M60.9 167.6h.1M61.1 168.2h.1M61.3 165.8h.1M61.4 168.3h.1M61.5 167.5h.1M62.2 169.3h.1M62.6 167.4h.1"/>
<path d="M63 167.1h.1M63.2 168.2h.1M63.5 165.7h.1M64.4 167.1h.1M64.7 166.5h.1M64.7 165.8h.1M64.8 166.9h.1M65 167.1h.1M65.1 167h.1"/>
</g>
<!-- layer: POSTAVY ATD -->
<path d="M72 87.4h7.8v4.2h-7.8zM80 87.4h7.7v4.2h-7.7zM88 87.4h7.7v4.2h-7.7zM96 87.4h7.7v4.2h-7.7zM103.9 87.4h7.7v4.2h-7.7zM111.9 87.4h7.7v4.2h-7.7z" fill="none" stroke="#808080" stroke-width=".21"/>
<path d="M34 66.9h167.1M88.5 92.6h20.6v12.8h-20.6zM145.1 92.6h20.6v12.8h-20.6zM88.5 105.4v3.6h20.6v-3.6M145.1 105.4v3.6h20.6v-3.6M145.1 123.5h20.6v20.5h-20.6zM29.1 161.3v-21.4h41.1v22.8M32.8 165.6h34.7" fill="none" stroke="#dcdcdc" stroke-width=".21"/>
<!-- layer: KOTY -->
<g fill="none" stroke="#000" stroke-width=".21">
<path d="M121.1 30.9v33.9M85.5 74.7h26.7M115.8 78.2v7.2M115.8 87.4v5.2M115.8 94.6v8.8M90.6 117.3h16.5M96.3 113.2h5.1M115.8 105.4v3.6M115.8 111.1v2.1M147.2 117.3h16.4M152.8 113.2h5.2M140.8 130.2v7.2"/>
<path d="M157.8 129.9l-2 .7M160.4 129l-.7 .3M173.6 124.5l-11.3 3.9M151.8 149.3h7.2"/>
</g>
<g fill="#000" stroke="#000" stroke-width=".21">
<path d="M121.1 28.8l.4 2.1h-.7zM83.4 74.7l2.1-.3v.7zM112.2 74.4l2.1 .3-2.1 .4zM120.8 64.8h.7l-.4 2.1zM115.8 92.6l.4 2h-.7zM115.5 85.4h.7l-.4 2zM88.5 117.3l2.1-.3v.7zM94.2 113.2l2.1-.3v.7zM101.4 112.9l2.1 .3-2.1 .4zM107.1 117l2 .3-2 .4zM115.5 103.4h.7l-.4 2zM115.8 109l.4 2.1h-.7z"/>
<path d="M145.1 117.3l2.1-.3v.7zM150.8 113.2l2-.3v.7zM158 112.9l2 .3-2 .4zM163.6 117l2.1 .3-2.1 .4zM140.8 128.1l.4 2.1h-.7zM140.5 137.4h.7l-.4 2zM157.6 129.6l2.1-.3-1.8 .9zM160.4 129l1.8-1 .2 .7zM149.8 149.3l2-.4v.7zM159 148.9l2.1 .4-2.1 .3z"/>
</g>
<!-- layer: OBRYSOVA -->
<g fill="none" stroke="#000" stroke-width=".21">
<path d="M83.5 28.9l30.6-.1 .2 .2v2.4h-30.9zM91.1 31.4h15.4v.2h-15.4zM93.7 31.6h3.3l.3 .3v1.8h-.3l-3.3-1.8zM97.3 31.6v35M98.7 31.6h.2v2.1h-.2zM98.7 31.9h.2M100.4 31.9l.2-.3h3.4v.3l-3.4 1.8h-.2zM100.4 31.6v35M140.1 28.9l30.5-.1 .2 .2v2.4h-30.8zM147.7 31.4h15.4v.2h-15.4zM150.3 31.6h3.3l.3 .3v1.8h-.3l-3.3-1.8zM153.9 31.6v35"/>
<path d="M155.3 31.6h.2v2.1h-.2zM155.3 31.9h.2M157 31.9l.2-.3h3.4v.3l-3.4 1.8h-.2zM157 31.6v35M93.2 66.6h11.3v.3h-11.3zM97.3 79.2v7.9M100.4 79.2v7.9M149.8 66.6h11.3v.3h-11.3zM153.9 79.2v7.9M157 79.2v7.9M93.2 87.1h11.3v.3h-11.3zM149.8 87.1h11.3v.3h-11.3z"/>
<path d="M38.4 129h22.6v.6h-22.6zM46.6 121.1v7.9M52.8 121v8M150.2 128.3l.6-.2h9.2a1.03 1.03 0 0 1 1.1 1v9.3a1.03 1.03 0 0 1-1.1 1h-9.2a1.03 1.03 0 0 1-1-1v-9.3zM153.9 132.3l.2-.1 2.7 .1 .2 .2-.1 2.7-.2 .1h-2.7l-.1-.3zM154 132.4h2.8v2.8h-2.8zM3 209.9h.1M294.1 209.9h.1"/>
<circle cx="150.8" cy="129.1" r=".36"/>
<circle cx="160" cy="129.1" r=".36"/>
</g>
<!-- layer: OSY -->
<g fill="none" stroke="#000" stroke-width=".21">
<path d="M92.1 30v1.6M98.8 31.3v1.5M98.8 33.2v.1M98.8 33.8v1.8M98.8 36.1v.1M98.8 36.6v1.9M98.8 38.9v.1M98.8 39.5v1.8M105.5 30v1.6M148.7 30v1.6M155.4 31.3v1.5M155.4 33.2v.1"/>
<path d="M155.4 33.8v1.8M155.4 36.1v.1M155.4 36.6v1.9M155.4 38.9v.1M155.4 39.5v1.8M162.1 30v1.6M98.8 41.8v.1M98.8 42.3v1.9M98.8 44.6v.1M98.8 45.2v1.8M98.8 47.5v.1M98.8 48v1.9"/>
<path d="M98.8 50.3v.1M98.8 50.9v1.8M98.8 53.2v.1M98.8 53.7v1.9M98.8 56.1h.1M98.8 56.6v1.8M98.8 58.9v.1M98.8 59.4v1.9M155.4 41.8v.1M155.4 42.3v1.9M155.4 44.6v.1M155.4 45.2v1.8"/>
<path d="M155.4 47.5v.1M155.4 48v1.9M155.4 50.3v.1M155.4 50.9v1.8M155.4 53.2v.1M155.4 53.7v1.9M155.4 56.1h.1M155.4 56.6v1.8M155.4 58.9v.1M155.4 59.4v1.9M94.2 65.9v2M94.2 68.4v.1"/>
<path d="M94.2 68.9v2.1M98.8 61.8h.1M98.8 62.3v1.9M98.8 64.6v.1M98.8 65.2v1.4M98.8 79.2v2.1M103.5 65.9v2M103.5 68.4v.1M103.5 68.9v2.1M150.8 65.9v2M150.8 68.4v.1M150.8 68.9v2.1"/>
<path d="M155.4 61.8h.1M155.4 62.3v1.9M155.4 64.6v.1M155.4 65.2v1.4M155.4 79.2v2.1M160 65.9v2M160 68.4v.1M160 68.9v2.1M94.2 86.4v1.8M94.2 88.7h.1M94.2 89.2v1.9M94.2 91.5v.1"/>
<path d="M94.2 92.1v1.8M94.2 94.4v.1M94.2 94.9v1.8M98.8 81.7v.1M98.8 82.3v1.8M98.8 84.6v.1M98.8 85.1v2M103.5 86.4v1.8M103.5 88.7h.1M103.5 89.2v1.9M103.5 91.5v.1M103.5 92.1v1.8"/>
<path d="M103.5 94.4v.1M103.5 94.9v1.8M150.8 86.4v1.8M150.8 88.7h.1M150.8 89.2v1.9M150.8 91.5v.1M150.8 92.1v1.8M150.8 94.4v.1M150.8 94.9v1.8M155.4 81.7v.1M155.4 82.3v1.8M155.4 84.6v.1"/>
<path d="M155.4 85.1v2M160 91.5v.1M160 92.1v1.8M160 94.4v.1M160 94.9v1.8M160 86.4v1.8M160 88.7h.1M160 89.2v1.9M49.7 120.9v2.1M49.7 123.5h.1M49.7 124v1.8M49.7 126.3v.1"/>
<path d="M49.7 126.8v2.2"/>
</g>
<!-- layer: 0 -->
<g fill="none" stroke="#000" stroke-width=".21">
<path d="M171.3 79.9h-2l-5 3.1M84 92.7l-1.8 6h-3.9M91.8 96l-9 7h-4.5M119.6 87.4h52.3M159.5 87.4h.1M89.8 108.3l-6.9 3.5h-4.6M91.4 102.4l-8.6 5.1h-4.5M30.9 129.6h38.6M39.5 128l1.8 1M39.5 129.6l1.8 .9M39.8 130.5v.1M39.8 130.7v.2"/>
<path d="M39.8 131v.1M39.8 131.2v.2M39.8 131.5v.1M39.8 131.7v.2M39.8 131.9v.2M39.8 132.2v.1M39.8 132.4v.2M39.8 132.7v.1M39.8 132.9v.2M39.8 133.2v.1M39.8 133.4v.2M39.8 133.7v.1"/>
<path d="M39.8 133.9v.2M39.8 134.1v.2M39.8 134.4v.2M39.8 134.6v.2M39.8 134.9v.1M39.8 135.1v.2M39.8 135.4v.1M39.8 135.6v.2M39.8 135.9v.1M39.8 136.1v.2M39.8 136.3v.2M39.8 136.6v.2"/>
<path d="M39.8 136.8v.2M39.8 137.1v.1M39.8 137.3v.2M39.8 137.6v.1M39.8 137.8v.2M39.8 138.1v.1M39.8 138.3v.2M39.8 138.6v.1M39.8 138.8v.2M39.8 139v.2M39.8 139.3v.2M39.8 139.5v.2"/>
<path d="M39.8 139.8v.1M39.9 127.7h1M39.9 127.7v22.5M40.9 127.7v22.5M41 130.5v.1M41 130.7v.2M41 131v.1M41 131.2v.2M41 131.5v.1M41 131.7v.2M41 131.9v.2M41 132.2v.1"/>
<path d="M41 132.4v.2M41 132.7v.1M41 132.9v.2M41 133.2v.1M41 133.4v.2M41 133.7v.1M41 133.9v.2M41 134.1v.2M41 134.4v.2M41 134.6v.2M41 134.9v.1M41 135.1v.2"/>
<path d="M41 135.4v.1M41 135.6v.2M41 135.9v.1M41 136.1v.2M41 136.3v.2M41 136.6v.2M41 136.8v.2M41 137.1v.1M41 137.3v.2M41 137.6v.1M41 137.8v.2M41 138.1v.1"/>
<path d="M41 138.3v.2M41 138.6v.1M41 138.8v.2M41 139v.2M41 139.3v.2M41 139.5v.2M41 139.8v.1M41.3 128l-1.8 1M41.3 129.6l-1.8 .9M58.1 128l1.7 1M58.1 129.6l1.7 .9M58.3 130.5v.2"/>
<path d="M58.3 130.8v.1M58.3 131v.2M58.3 131.3v.1M58.3 131.5v.2M58.3 131.7v.2M58.3 132v.2M58.3 132.2v.2M58.3 132.5v.1M58.3 132.7v.2M58.3 133v.1M58.3 133.2v.2M58.3 133.5v.1"/>
<path d="M58.3 133.7v.2M58.3 133.9v.2M58.3 134.2v.2M58.3 134.4v.2M58.3 134.7v.1M58.3 134.9v.2M58.3 135.2v.1M58.3 135.4v.2M58.3 135.7v.1M58.3 135.9v.2M58.3 136.2v.1M58.3 136.4v.2"/>
<path d="M58.3 136.6v.2M58.3 136.9v.2M58.3 137.1v.2M58.3 137.4v.1M58.3 137.6v.2M58.3 137.9v.1M58.3 138.1v.2M58.3 138.4v.1M58.3 138.6v.2M58.3 138.8v.2M58.3 139.1v.2M58.3 139.3v.2"/>
<path d="M58.3 139.6v.1M58.3 139.8v.2M58.4 127.8h1.1M58.4 127.8v22.5M59.5 127.8v22.5M59.5 139.5l-.1 .1M59.6 130.5v.2M59.6 130.8v.1M59.6 131v.2M59.6 131.3v.1M59.6 131.5v.2M59.6 131.7v.2"/>
<path d="M59.6 132v.2M59.6 132.2v.2M59.6 132.5v.1M59.6 132.7v.2M59.6 133v.1M59.6 133.2v.2M59.6 133.5v.1M59.6 133.7v.2M59.6 133.9v.2M59.6 134.2v.2M59.6 134.4v.2M59.6 134.7v.1"/>
<path d="M59.6 134.9v.2M59.6 135.2v.1M59.6 135.4v.2M59.6 135.7v.1M59.6 135.9v.2M59.6 136.2v.1M59.6 136.4v.2M59.6 136.6v.2M59.6 136.9v.2M59.6 137.1v.2M59.6 137.4v.1M59.6 137.6v.2"/>
<path d="M59.6 137.9v.1M59.6 138.1v.2M59.6 138.4v.1M59.6 138.6v.2M59.6 138.8v.2M59.6 139.1v.2M59.6 139.3v.2M59.6 139.6v.1M59.6 139.8v.2M59.8 128l-1.7 1M59.8 129.6l-1.7 .9M61.5 131.7l17.7 11.4h2"/>
<path d="M150.2 129.1h1.1M150.2 138.4h1.1M150.8 128.6v1.1M150.8 137.9v1M159.5 129.1h1.1M159.5 138.4h1.1M160 128.6v1.1M160 137.9v1M39.8 140v.2M39.8 140.3v.1M39.8 140.5v.2M39.8 140.8v.1"/>
<path d="M39.8 141v.2M39.8 141.2v.2M39.8 141.5v.2M39.8 141.7v.2M39.8 142v.1M39.8 142.2v.2M39.8 142.5v.1M39.8 142.7v.2M39.8 143v.1M39.8 143.2v.2M39.8 143.5v.1M39.8 143.7v.2"/>
<path d="M39.8 143.9v.2M39.8 144.2v.1M39.8 144.4v.2M39.8 144.7v.1M39.8 144.9v.2M39.8 145.2v.1M39.8 145.4v.2M39.8 145.7v.1M39.8 145.9v.2M39.8 146.1v.2M39.8 146.4v.2M39.8 146.6v.2"/>
<path d="M39.8 146.9v.1M39.8 147.1v.2M39.8 147.4v.1M39.8 147.6v.2M39.8 147.9v.1M39.8 148.1v.2M39.8 148.3v.2M39.8 148.6v.2M39.8 148.8v.2M39.8 149.1v.1M39.8 149.3v.2M39.8 149.6v.1"/>
<path d="M39.8 149.8v.2M39.8 150.1v.1M39.8 150.3v.1M39.8 150.4h.1M39.8 150.4l.2 .1M39.9 150.2h1M40 150.4h.1M40 150.6h.2M40.2 150.4h.2M40.3 150.7h.3M40.5 150.4h.1M40.7 150.4h.2"/>
<path d="M40.8 150.6h-.1M41 150.4h.1M41 140v.2M41 140.3v.1M41 140.5v.2M41 140.8v.1M41 141v.2M41 141.2v.2M41 141.5v.2M41 141.7v.2M41 142v.1M41 142.2v.2"/>
<path d="M41 142.5v.1M41 142.7v.2M41 143v.1M41 143.2v.2M41 143.5v.1M41 143.7v.2M41 143.9v.2M41 144.2v.1M41 144.4v.2M41 144.7v.1M41 144.9v.2M41 145.2v.1"/>
<path d="M41 145.4v.2M41 145.7v.1M41 145.9v.2M41 146.1v.2M41 146.4v.2M41 146.6v.2M41 146.9v.1M41 147.1v.2M41 147.4v.1M41 147.6v.2M41 147.9v.1M41 148.1v.2"/>
<path d="M41 148.3v.2M41 148.6v.2M41 148.8v.2M41 149.1v.1M41 149.3v.2M41 149.6v.1M41 149.8v.2M41 150.1v.1M41 150.3v.1M41 150.4l-.1 .1M58.3 150.5h.1M58.3 140.1v.1"/>
<path d="M58.3 140.3v.2M58.3 140.6v.1M58.3 140.8v.2M58.3 141.1v.1M58.3 141.3v.2M58.3 141.5v.2M58.3 141.8v.1M58.3 142v.2M58.3 142.3v.1M58.3 142.5v.2M58.3 142.8v.1M58.3 143v.2"/>
<path d="M58.3 143.3v.1M58.3 143.5v.2M58.3 143.7v.2M58.3 144v.2M58.3 144.2v.2M58.3 144.5v.1M58.3 144.7v.2M58.3 145v.1M58.3 145.2v.2M58.3 145.5v.1M58.3 145.7v.2M58.3 145.9v.2"/>
<path d="M58.3 146.2v.2M58.3 146.4v.2M58.3 146.7v.1M58.3 146.9v.2M58.3 147.2v.1M58.3 147.4v.2M58.3 147.7v.1M58.3 147.9v.2M58.3 148.2v.1M58.3 148.4v.2M58.3 148.6v.2M58.3 148.9v.2"/>
<path d="M58.3 149.1v.2M58.3 149.4v.1M58.3 149.6v.2M58.3 149.9v.1M58.3 150.1v.2M58.3 150.4v.1M58.3 150.5l.2 .1M58.4 150.3h1.1M58.5 150.5h.2M58.6 150.7h.1M58.7 150.5h.2M58.8 150.8h.3"/>
<path d="M59 150.5h.1M59.2 150.5h.2M59.3 150.7h-.1M59.5 150.5h.1M59.6 140.1v.1M59.6 140.3v.2M59.6 140.6v.1M59.6 140.8v.2M59.6 141.1v.1M59.6 141.3v.2M59.6 141.5v.2M59.6 141.8v.1"/>
<path d="M59.6 142v.2M59.6 142.3v.1M59.6 142.5v.2M59.6 142.8v.1M59.6 143v.2M59.6 143.3v.1M59.6 143.5v.2M59.6 143.7v.2M59.6 144v.2M59.6 144.2v.2M59.6 144.5v.1M59.6 144.7v.2"/>
<path d="M59.6 145v.1M59.6 145.2v.2M59.6 145.5v.1M59.6 145.7v.2M59.6 145.9v.2M59.6 146.2v.2M59.6 146.4v.2M59.6 146.7v.1M59.6 146.9v.2M59.6 147.2v.1M59.6 147.4v.2M59.6 147.7v.1"/>
<path d="M59.6 147.9v.2M59.6 148.2v.1M59.6 148.4v.2M59.6 148.6v.2M59.6 148.9v.2M59.6 149.1v.2M59.6 149.4v.1M59.6 149.6v.2M59.6 149.9v.1M59.6 150.1v.2M59.6 150.4v.1M59.6 150.5l-.2 .1"/>
<circle cx="155.7" cy="96" r="12.9"/>
<circle cx="57.8" cy="129.6" r="0"/>
<circle cx="50.2" cy="146.6" r="25.7"/>
</g>
<path d="M84.9 89.7l-.4 3.1-1-.3zM91.4 95.6l2.8-1.5-2.1 2.3zM161.7 84.6l2.4-2.1 .5 .9zM89.6 107.9l3-.9-2.5 1.8zM91.1 102l3-1.2-2.4 2.1zM58.9 130l2.9 1.3-.5 .8z" fill="#000" stroke="#000" stroke-width=".21"/>
<g fill="none" stroke="#000" stroke-width=".3">
<path d="M40.4 139.6h.1M40.4 138.8h.1M40.4 138h.1M40.4 137.3h.1M40.4 136.5h.1M40.4 135.7h.1M40.4 134.9h.1M40.4 134.2h.1M40.4 133.4h.1M40.4 132.6h.1M40.4 131.9h.1M40.4 131.1h.1"/>
<path d="M40.4 130.3h.1M40.4 129.5h.1M40.4 128.8h.1M40.4 128h.1M40.4 127.2h.1M40.4 126.5v.6M40.4 127.4v.4M40.4 128.2v.4M40.4 128.9v.5M40.4 129.7v.5M40.4 130.5v.4M40.4 131.2v.5"/>
<path d="M40.4 132v.5M40.4 132.8v.4M40.4 133.6v.4M40.4 134.3v.5M40.4 135.1v.5M40.4 135.9v.4M40.4 136.6v.5M40.4 137.4v.5M40.4 138.2v.4M40.4 139v.4M40.4 139.7v.5M58.9 139.7h.1"/>
<path d="M58.9 138.9h.1M58.9 138.1h.1M58.9 137.4h.1M58.9 136.6h.1M58.9 135.8h.1M58.9 135h.1M58.9 134.3h.1M58.9 133.5h.1M58.9 132.7h.1M58.9 132h.1M58.9 131.2h.1M58.9 130.4h.1"/>
<path d="M58.9 129.6h.1M58.9 128.9h.1M58.9 128.1h.1M58.9 127.3h.1M58.9 126.6v.6M58.9 127.5v.4M58.9 128.3v.4M58.9 129v.5M58.9 129.8v.5M58.9 130.6v.4M58.9 131.3v.5M58.9 132.1v.5"/>
<path d="M58.9 132.9v.4M58.9 133.7v.4M58.9 134.4v.5M58.9 135.2v.5M58.9 136v.4M58.9 136.7v.5M58.9 137.5v.5M58.9 138.3v.4M58.9 139.1v.4M58.9 139.8v.5M40.4 150.4h.1M40.4 149.6h.1"/>
<path d="M40.4 148.8h.1M40.4 148.1h.1M40.4 147.3h.1M40.4 146.5h.1M40.4 145.7h.1M40.4 145h.1M40.4 144.2h.1M40.4 143.4h.1M40.4 142.7h.1M40.4 141.9h.1M40.4 141.1h.1M40.4 140.3h.1"/>
<path d="M40.4 140.5v.5M40.4 141.3v.4M40.4 142v.5M40.4 142.8v.5M40.4 143.6v.4M40.4 144.4v.4M40.4 145.1v.5M40.4 145.9v.5M40.4 146.7v.4M40.4 147.4v.5M40.4 148.2v.5M40.4 149v.4"/>
<path d="M40.4 149.8v.4M40.4 150.5v.6M58.9 150.5h.1M58.9 149.7h.1M58.9 148.9h.1M58.9 148.2h.1M58.9 147.4h.1M58.9 146.6h.1M58.9 145.8h.1M58.9 145.1h.1M58.9 144.3h.1M58.9 143.5h.1"/>
<path d="M58.9 142.8h.1M58.9 142h.1M58.9 141.2h.1M58.9 140.4h.1M58.9 140.6v.5M58.9 141.4v.4M58.9 142.1v.5M58.9 142.9v.5M58.9 143.7v.4M58.9 144.5v.4M58.9 145.2v.5M58.9 146v.5"/>
<path d="M58.9 146.8v.4M58.9 147.5v.5M58.9 148.3v.5M58.9 149.1v.4M58.9 149.9v.4M58.9 150.6v.6"/>
</g>
<!-- layer: KOV -->
<g fill="none" stroke="#dbdbdb" stroke-width=".21">
<circle cx="150.8" cy="138.4" r=".36"/>
<circle cx="160" cy="138.4" r=".36"/>
</g>
<!-- layer: 0 -->
<path d="M222.6 5.2h59.2v44.4h-59.2zM222.6 45.5h59.2v44.3h-59.2z" fill="none" stroke="#fff" stroke-width=".21"/>
<g fill="#fff" stroke="#fff" stroke-width=".35">
<path d="M258.8 190.1h14.5v3.7h-14.5z"/>
<path d="M258.9 181.8h26.3v2.4h-26.3z"/>
<path d="M258.9 179.8h31.6v2.4h-31.6z"/>
<path d="M14.6 186.1h141.7v3.7h-141.7z"/>
<path d="M222.4 92.5h12.8v3.7h-12.8z"/>
<path d="M222.4 95.8h10.9v3.7h-10.9z"/>
<path d="M222.4 105.8h43.4v3.7h-43.4z"/>
<path d="M222.4 99.1h37.7v3.7h-37.7z"/>
<path d="M222.4 102.4h20.5v3.7h-20.5z"/>
<path d="M222.5 108.9h41.7v3.7h-41.7z"/>
</g>
<g font-size="4.3">
<text x="223.3" y="179.3">STM11</text>
<text x="223.3" y="183.4">STM21</text>
</g>
<g font-size="3.6">
<text x="172.1" y="81.2">Detail 1</text>
<text x="78" y="98.2">1</text>
<text x="78.2" y="107">3</text>
<text x="78.3" y="102.5">2</text>
<text x="78.3" y="111.3">4</text>
<text x="82.2" y="144.3">5</text>
</g>
<g font-size="2.9">
<text x="120.7" y="50.2" transform="rotate(-90 120.7 50.2)">740</text>
<text x="96.4" y="74.3">600</text>
<text x="115.4" y="83.2" transform="rotate(-90 115.4 83.2)">100</text>
<text x="115.4" y="101.4" transform="rotate(-90 115.4 101.4)">250</text>
<text x="122" y="100.9">0.05 m3</text>
<text x="122" y="104.2">beton C 12/15</text>
<text x="122" y="107.6">concrete C 12/15</text>
<text x="96.3" y="112.8">180</text>
<text x="115.4" y="108.8" transform="rotate(-90 115.4 108.8)">70</text>
<text x="152.9" y="112.8">180</text>
<text x="46.2" y="119.5">Detail 1</text>
<text x="96.5" y="116.9">400</text>
<text x="153.1" y="116.9">400</text>
<text x="222.9" y="119.6">LEGEND:</text>
<text x="168" y="125.9" transform="rotate(-19 168 125.9)">Ø14</text>
<text x="222.9" y="122.9">1 Pavement</text>
<text x="222.8" y="129.5">3 Concrete foundation</text>
<text x="222.9" y="126.2">2 Chemical anchor M10, dl. min 200</text>
<text x="140.4" y="136.1" transform="rotate(-90 140.4 136.1)">220</text>
<text x="222.9" y="132.8">4 Compacted gravel base, depth min. 70 mm</text>
<text x="223" y="136.2">5 Counter nuts (for soil foundation)</text>
<text x="153" y="148.8">220</text>
<text x="259.4" y="189">version: 2021/07</text>
<text x="15.1" y="192.3">Dimensions of products, fundations and anchors are informative only. The exact dimensions you get with our offer.</text>
</g>
</svg>
